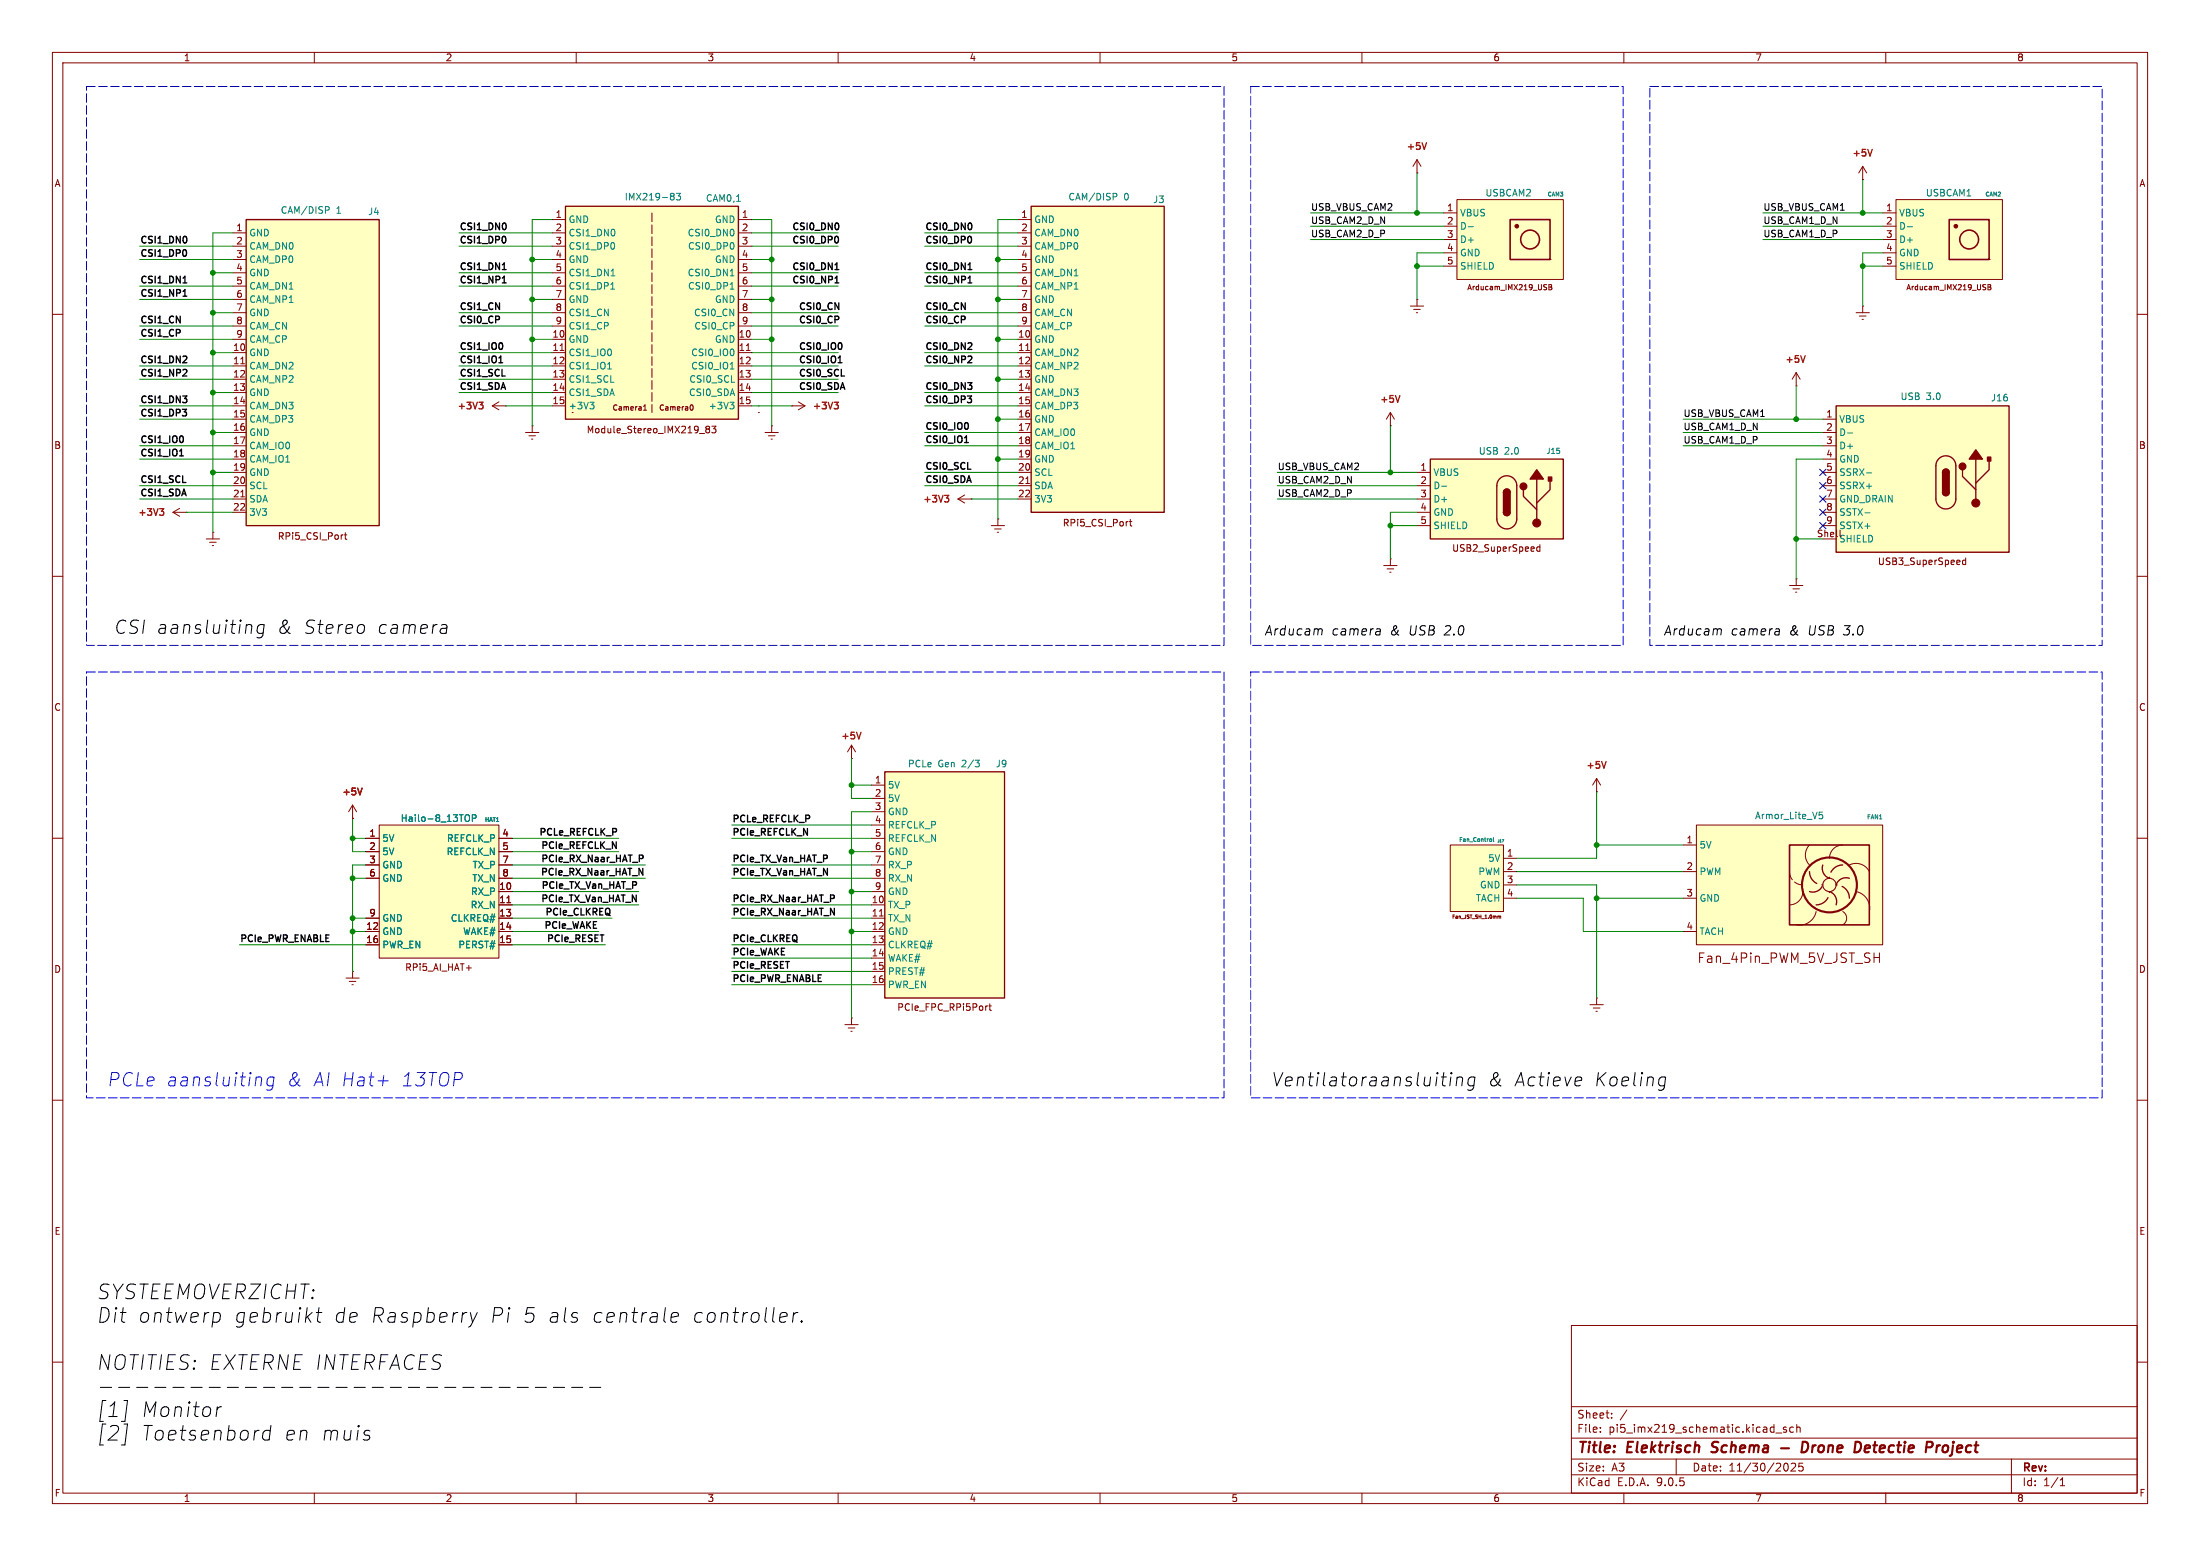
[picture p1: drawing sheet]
<svg xmlns="http://www.w3.org/2000/svg" width="420mm" height="297mm" viewBox="0 0 420 297" stroke-linecap="round" stroke-linejoin="round" font-family="sans-serif">
<g fill="none" stroke="#840000" stroke-width=".19">
<path d="M10 10h400v277h-400zM12 12h396v273h-396zM60 10v2M110 10v2M160 10v2M210 10v2M260 10v2M310 10v2M360 10v2M10 60h2M94 77.5l1.2 .7M94 77.5h2.5"/>
<path d="M95.2 76.7l-1.2 .8M96.5 77.5h.1M408 60h2M33 97.8l1.3 .8M33 97.8h2.6M34.3 97l-1.3 .8M35.6 97.8h.1M100.3 82.6h2.6M101 83.2h1.2M101.5 83.8h.2M101.6 81.3h.1M101.6 81.3v1.3"/>
<path d="M10 110h2M39.4 102.9h2.5M40 103.5h1.3M40.5 104.1h.3M40.6 101.6h.1M40.6 101.6v1.3M408 110h2M10 160h2M408 160h2M303.5 191.8h2.6M304.2 192.4h1.2M304.7 193h.2"/>
<path d="M304.8 190.5h.1M304.8 190.5v1.3M10 210h2M408 210h2M300 253h108v32h-108zM10 260h2M300 278.5h108M300 274.5h108M300 268.5h108M305.5 273.2v.2M305.5 272.5v.1M307.7 270.5v.2"/>
<path d="M307.7 269.8v.1M310.6 269.1l-1.3 1.9M320 278.5v3M339 273.5h1.2M341 279.3a.94 .94 0 0 1 0 1.5M341 272.5l-.3-.1-.3 .2 .1 .2 .5 .2v.3h-.6M341.9 279.4l.6-.1 .2 .1 .1 .3-.9 1.1h.9M342.4 272.5l-.5-.1-.2 .3 .1 .6h.6M343 272.5l.2-.1 .4 .1 .1 .9M343 271.9v1.5M344.2 279.3h-.8v.7l.2-.1h.5l.1 .2v.5l-.3 .2-.5-.2M384 278.5v6.5"/>
<path d="M408 260h2M60 285v2M110 285v2M160 285v2M210 285v2M260 285v2M300 281.5h108M310 285v2M360 285v2M393.3 283.6h.9M393.3 282.5l.4-.4v1.5"/>
</g>
<path d="M326.7 277.1l.3 .1M327 275.4l-.1 .6M340 276.4h1.5M344.2 275.2a.96 .96 0 0 1 1 .6 .96 .96 0 0 1-.3 1.1l-.5 .3h-.5zM356.7 275.9l-.5 .1-.3 .9 .3 .3h.4M357 276.3l-1 .2M369.8 275.9l-.2 1.3M370.4 275.9l-.4 .1-.3 .3M371 276.1l-.2 .7 .2 .3" fill="none" stroke="#840000" stroke-width=".4"/>
<path d="M91.4 76.8h.8l-.4 .5 .4 .1v.4l-.2 .2h-.4M30.5 97.1h.8l-.5 .5 .4 .1 .1 .4-.3 .3h-.4" fill="none" stroke="#f00" stroke-width=".25"/>
<path d="M107.9 39.4h33.1v40.6h-33.1z" fill="#ffffc2"/>
<path d="M107.9 39.4h33.1v40.6h-33.1z" fill="none" stroke="#840000" stroke-width=".25"/>
<g fill="none" stroke="#840000" stroke-width=".19">
<path d="M105.4 41.9h2.5M105.4 44.5h2.5M105.4 47h2.5M105.4 49.5h2.5M105.4 52.1h2.5M105.4 54.6h2.5M105.4 57.2h2.5M105.4 59.7h2.5M141 41.9h2.5M141 44.5h2.5M141 47h2.5M141 49.5h2.5"/>
<path d="M141 52.1h2.5M141 54.6h2.5M141 57.2h2.5M141 59.7h2.5M105.4 62.2h2.5M105.4 64.8h2.5M105.4 67.3h2.5M105.4 69.9h2.5M105.4 72.4h2.5M105.4 74.9h2.5M105.4 77.5h2.5M106.9 66.9h.7"/>
<path d="M141 62.2h2.5M141 64.8h2.5M141 67.3h2.5M141 69.9h2.5M141 72.4h2.5M141 74.9h2.5M141 77.5h2.5M142.5 66.9h.7M144.8 77.5h.1M144.8 78.7h.1M133.5 82.7h1M135 81.9l-.3-.2 .3-.3h.2l.3 .2-.3 .3"/>
<path d="M135 81.9l-.3 .2 .1 .4 .2 .1h.3l.2-.2v-.3l-.3-.2M135 81.9h.2M135.9 81.4h.8l-.4 .4 .3 .2v.5l-.2 .1-.5-.1"/>
</g>
<g fill="none" stroke="#008484" stroke-width=".19">
<path d="M128.2 36.9h.3l.2 .2-.2 .3M128.2 37.4h.3M128.5 37.4l.2 .3v.2l-.1 .2-.4 .1M129.1 36.9h.8l-.4 .5 .4 .1v.6l-.2 .1-.6-.1M140.6 38.4h.8M116.6 55.2h.7M116.7 52.6h.7M139.4 52.6h.7M139.4 55.2h.7M112.6 76.8h.8l-.4 .5M113.2 77.3l.2 .2v.3l-.2 .2M116 70.4h.7"/>
<path d="M139.3 76.8h.8l-.4 .5M139.4 70.4h.7M139.9 77.3l.2 .2v.3l-.2 .2"/>
</g>
<path d="M47 41.9h25.4v58.4h-25.4z" fill="#ffffc2"/>
<path d="M47 41.9h25.4v58.4h-25.4z" fill="none" stroke="#840000" stroke-width=".25"/>
<g fill="none" stroke="#840000" stroke-width=".19">
<path d="M44.4 44.5h2.6M44.4 47h2.6M44.4 49.5h2.6M44.4 52.1h2.6M44.4 54.6h2.6M44.4 57.2h2.6M44.4 59.7h2.6M44.4 62.2h2.6M44.4 64.8h2.6M44.4 67.3h2.6M44.4 69.9h2.6M44.4 72.4h2.6"/>
<path d="M44.4 74.9h2.6M44.4 77.5h2.6M46 69.4h.7M44.4 80h2.6M44.4 82.6h2.6M44.4 85.1h2.6M44.4 87.6h2.6M44.4 90.2h2.6M44.4 92.7h2.6M44.4 95.3h2.6M44.4 97.8h2.6M46 94.8h.7"/>
<path d="M65.7 102.1h.5M65.9 101.7v1.1l.3 .1"/>
</g>
<path d="M62.1 39.4h.5l.3 .3-.2 .3-.6 .1" fill="none" stroke="#008484" stroke-width=".19"/>
<path d="M196.8 39.4h25.4v58.4h-25.4z" fill="#ffffc2"/>
<path d="M196.8 39.4h25.4v58.4h-25.4z" fill="none" stroke="#840000" stroke-width=".25"/>
<g fill="none" stroke="#840000" stroke-width=".19">
<path d="M194.3 41.9h2.5M194.3 44.5h2.5M194.3 47h2.5M194.3 49.5h2.5M194.3 52.1h2.5M194.3 54.6h2.5M194.3 57.2h2.5M194.3 59.7h2.5M194.3 62.2h2.5M194.3 64.8h2.5M194.3 67.3h2.5M194.3 69.9h2.5"/>
<path d="M194.3 72.4h2.5M194.3 74.9h2.5M194.3 77.5h2.5M195.8 66.9h.7M194.3 80h2.5M194.3 82.6h2.5M194.3 85.1h2.5M194.3 87.6h2.5M194.3 90.2h2.5M194.3 92.7h2.5M194.3 95.3h2.5M195.8 92.3h.7"/>
<path d="M215.6 99.6h.5M215.8 99.1v1.1l.3 .2M67.3 156.2h.1M67.3 153.7l-.8 1.2M67.3 153.7l.8 1.2M67.3 153.7v2.5M66 186.7h2.6M66.7 187.3h1.2M67.2 188h.2M67.3 185.4h.1M67.3 185.4v1.3"/>
</g>
<path d="M212.5 36.9h.5l.2 .2-.1 .4-.6 .1" fill="none" stroke="#008484" stroke-width=".19"/>
<path d="M69.1 150.4l-.4 1.3" fill="none" stroke="#f00" stroke-width=".25"/>
<path d="M72.4 157.5h22.8v25.4h-22.8z" fill="#ffffc2"/>
<g fill="none" stroke="#840000" stroke-width=".19">
<path d="M72.4 157.5h22.8v25.4h-22.8zM162.6 144.8h.1M162.6 142.2l-.8 1.3M162.6 142.2l.7 1.3M162.6 142.2v2.6M69.8 160h2.6M69.8 162.6h2.6M69.8 165.1h2.6M69.8 167.6h2.6M69.8 175.3h2.6M69.8 177.8h2.6M95.2 160h2.6"/>
<path d="M95.2 162.6h2.6M95.2 165.1h2.6M95.2 167.6h2.6M95.2 175.3h2.6M95.2 177.8h2.6M95.2 170.2h2.6M95.2 172.7h2.6M96.8 172.3h.7M69.8 180.3h2.6M89 184.8h1M95.2 180.3h2.6"/>
</g>
<path d="M89.1 155.5a.43 .43 0 0 1 .5 .4v.5a.43 .43 0 0 1-.5 .4M90.2 156.2l.6-.1 .1-.2-.1-.3-.6-.1v1.3" fill="none" stroke="#008484" stroke-width=".19"/>
<path d="M164.4 139.8l-.4 1.2" fill="none" stroke="#f00" stroke-width=".25"/>
<path d="M168.9 147.3h22.9v43.2h-22.9z" fill="#ffffc2"/>
<path d="M168.9 147.3h22.9v43.2h-22.9z" fill="none" stroke="#840000" stroke-width=".25"/>
<g fill="none" stroke="#840000" stroke-width=".19">
<path d="M151.1 77.5h.1M151.1 77.5h2.6M152.4 76.7l1.3 .8M153.7 77.5l-1.3 .7M265.4 78.7l-.7 1.3M265.4 78.7l.8 1.3M265.4 78.7v2.6M146 82.6h2.6M146.7 83.2h1.3M147.2 83.8h.2M147.3 81.3h.1M147.3 81.3v1.3"/>
<path d="M182.9 95.3l1.2 .7M182.9 95.3h2.5M184.1 94.5l-1.2 .8M185.4 95.3h.1M190.5 99.1h.1M190.5 99.1v1.2M265.4 81.3h.1M189.2 100.3h2.6M189.9 101h1.2M190.4 101.6h.2M166.4 149.9h2.5M166.4 152.4h2.5"/>
<path d="M166.4 154.9h2.5M166.4 157.5h2.5M166.4 160h2.5M166.4 162.6h2.5M166.4 165.1h2.5M166.4 167.6h2.5M166.4 170.2h2.5M166.4 172.7h2.5M166.4 175.3h2.5M166.4 177.8h2.5M167.9 174.8h.7M161.3 195.6h2.5"/>
<path d="M161.9 196.2h1.3M162.4 196.9h.3M162.6 194.3h.1M162.6 194.3v1.3M166.4 180.3h2.5M166.4 182.9h2.5M166.4 185.4h2.5M166.4 188h2.5M188.5 192l-.2 .1M188.8 192h.5M189 191.6v1.1l.3 .2"/>
</g>
<path d="M186.2 145.1h.7l-.4 .5M186.7 145.6l.2 .2v.3l-.2 .3" fill="none" stroke="#008484" stroke-width=".19"/>
<path d="M159.2 76.8h.8l-.4 .5 .4 .1v.4l-.2 .2h-.4M267.2 75.5l-.4 1.3M180.3 94.6h.8l-.4 .4 .4 .2v.4l-.2 .2h-.4" fill="none" stroke="#f00" stroke-width=".25"/>
<path d="M273 87.6h25.4v15.3h-25.4z" fill="#ffffc2"/>
<g fill="#840000" stroke="#840000" stroke-width=".25">
<path d="M287 94h1.3v3.8h-1.3z"/>
<path d="M287.2 93.5a.64 .64 0 0 1 .7-.1 .64 .64 0 0 1 .4 .6h-1.3z"/>
<path d="M287 97.8h1.3a.64 .64 0 0 1-.6 .6 .64 .64 0 0 1-.7-.6z"/>
<path d="M293.4 89.7l1.2 1.7h-2.5z"/>
<path d="M295.6 91.1h.6v.7h-.6z"/>
<circle cx="290.8" cy="92.8" r=".63"/>
</g>
<path d="M273 87.6h25.4v15.3h-25.4zM286.3 91.4a1.91 1.91 0 0 1 2.1-.4 1.91 1.91 0 0 1 1.2 1.7v6.4a1.91 1.91 0 0 1-1.9 1.9 1.91 1.91 0 0 1-2-1.9l.1-6.5 .1-.7zM287 94a.64 .64 0 0 1 .7-.7 .64 .64 0 0 1 .6 .7M287 97.8a.64 .64 0 0 0 .7 .6 .64 .64 0 0 0 .6-.6M290.8 93.5v1.2l2.6 2.6M293.4 91.4v8.9M295.9 91.4v2.1l-2.5 2.5" fill="none" stroke="#840000" stroke-width=".25"/>
<circle cx="293.4" cy="99.8" r=".76" fill="#840000" stroke="#840000" stroke-width=".19"/>
<path d="M270.5 90.2h2.5M270.5 92.7h2.5M270.5 95.3h2.5M270.5 97.8h2.5M264.2 108h2.5M264.8 108.6h1.3M265.3 109.2h.3M265.4 106.7h.1M265.4 106.7v1.3M270.5 100.3h2.5M294 104v1.2M294 104.4h-.4l-.2 .2 .1 .6h.5" fill="none" stroke="#840000" stroke-width=".19"/>
<path d="M275.2 92.8h1" fill="none" stroke="#008484" stroke-width=".19"/>
<path d="M278.1 38.1h20.3v15.2h-20.3z" fill="#ffffc2"/>
<g fill="none" stroke="#840000" stroke-width=".19">
<path d="M270.5 33h.1M270.5 30.5v2.5M270.5 30.5l-.8 1.3M270.5 30.5l.8 1.3M278.1 38.1h20.3v15.2h-20.3zM269.2 58.4h2.6M269.9 59.1h1.2M270.4 59.7h.2M270.5 57.2h.1M270.5 57.2v1.2M275.6 40.6h2.5M275.6 43.2h2.5"/>
<path d="M275.6 45.7h2.5M275.6 48.3h2.5M275.6 50.8h2.5M295.1 54.3l.2 .1M295.2 54.9v.4M295.7 54.3h.3l.2 .2-.2 .3 .2 .1 .1 .2-.2 .2h-.4zM295.7 54.8h.3M295.9 49.5h.1M354.3 59.7h2.6M355.6 58.4h.1M355.6 58.4v1.3M355 60.3h1.2"/>
<path d="M355.5 61h.2M304.8 151.1h.1M304.8 148.6l-.8 1.3M304.8 148.6l.8 1.3M304.8 148.6v2.5"/>
</g>
<g fill="none" stroke="#840000" stroke-width=".3">
<path d="M288.3 41.9h7.6v7.6h-7.6z"/>
<circle cx="292.1" cy="45.7" r="1.8"/>
</g>
<circle cx="289.6" cy="43.2" r=".35" fill="#840000" stroke="#840000" stroke-width=".19"/>
<path d="M280.3 43.3h1" fill="none" stroke="#008484" stroke-width=".19"/>
<path d="M272.3 27.2l-.4 1.3M306.6 145.4l-.4 1.2" fill="none" stroke="#f00" stroke-width=".25"/>
<path d="M276.9 161.3h10.1v12.7h-10.1z" fill="#ffffc2"/>
<path d="M276.9 161.3h10.1v12.7h-10.1zM286 174.9l.2 .1M286.2 175l.3-.1v.4M286.2 175v.3M287 163.8h2.6M287 166.4h2.6M287 168.9h2.6M287 171.5h2.6" fill="none" stroke="#840000" stroke-width=".19"/>
<path d="M285.1 159.9l.1 .7M284.5 160.1l.3 .2-.1 .2-.2 .1M286.8 160.3h.3l-.2 .4" fill="none" stroke="#008484" stroke-width=".19"/>
<path d="M323.8 157.5h35.6v22.8h-35.6z" fill="#ffffc2"/>
<g fill="none" stroke="#840000" stroke-width=".19">
<path d="M342.9 73.7h.1M342.9 71.1v2.6M342.9 71.1l-.8 1.3M342.9 71.1l.8 1.3M341.6 111.8h2.6M342.3 112.4h1.2M342.8 113h.2M342.9 110.5h.1M342.9 110.5v1.3M323.8 157.5h35.6v22.8h-35.6zM321.3 161.3h2.5M321.3 166.4h2.5"/>
<path d="M321.3 171.5h2.5M321.3 177.8h2.5M344.2 170.2a2.54 2.54 0 0 1-2.6 2.5M345.4 161.3a2.69 2.69 0 0 0 0 3.8M346.7 174a3.2 3.2 0 0 1-3.8 2.5M351.8 174a1.45 1.45 0 0 1 0 2.5M351.8 161.3a2.54 2.54 0 0 0-2.6 2.5M353.1 165.1a2.84 2.84 0 0 1 3.8 1.3M354.3 170.2a3.2 3.2 0 0 1 2.6 3.8M357.8 182.8h1M358.8 181.9v1.8"/>
</g>
<path d="M341.6 161.3h15.3v15.2h-15.3z" fill="none" stroke="#840000" stroke-width=".3"/>
<path d="M341.6 166.4a2.54 2.54 0 0 0 2.6 2.5" fill="none" stroke="#840000" stroke-width=".19" stroke-dasharray="1.7 .6"/>
<path d="M345.4 170.2a2 2 0 0 0 2.6-1.3M345.4 166.4a2.54 2.54 0 0 0 2.6 2.5M346.7 172.7a2.54 2.54 0 0 0 2.5-2.5M351.8 165.1a2.54 2.54 0 0 0-2.6 2.5M353.1 171.5a2.54 2.54 0 0 0-2.6-2.6" fill="none" stroke="#840000" stroke-width=".25" stroke-dasharray="2.8 1"/>
<path d="M348 165.1a2 2 0 0 0 1.2 2.5M349.2 170.2a2 2 0 0 1 1.3 2.5M353.1 167.6a2 2 0 0 0-2.6 1.3" fill="none" stroke="#840000" stroke-width=".25"/>
<circle cx="349.3" cy="168.9" r="1.27" fill="none" stroke="#840000" stroke-width=".2"/>
<circle cx="349.2" cy="168.9" r="5.2" fill="none" stroke="#840000" stroke-width=".4"/>
<path d="M347.9 155h-.6v.6l.1-.1 .5 .1 .1 .1-.1 .5-.2 .1-.4-.1" fill="none" stroke="#008484" stroke-width=".19"/>
<path d="M344.6 67.9l-.4 1.3" fill="none" stroke="#f00" stroke-width=".25"/>
<path d="M350.5 77.5h33v27.9h-33z" fill="#ffffc2"/>
<g fill="#840000" stroke="#840000" stroke-width=".25">
<path d="M370.8 90.2h1.3v3.8h-1.3z"/>
<path d="M371 89.7a.64 .64 0 0 1 .7-.1 .64 .64 0 0 1 .4 .6h-1.3z"/>
<path d="M370.8 94h1.3a.64 .64 0 0 1-.6 .6 .64 .64 0 0 1-.7-.6z"/>
<path d="M377.2 85.9l1.3 1.7h-2.6z"/>
<path d="M379.4 87.2h.6v.8h-.6z"/>
<circle cx="374.6" cy="89" r=".63"/>
</g>
<path d="M350.5 77.5h33v27.9h-33zM370.1 87.6a1.91 1.91 0 0 1 2.1-.5 1.91 1.91 0 0 1 1.2 1.8v6.4a1.91 1.91 0 0 1-1.9 1.8 1.91 1.91 0 0 1-1.9-1.8v-6.5l.1-.7zM370.8 90.2a.64 .64 0 0 1 .7-.7 .64 .64 0 0 1 .6 .7M370.8 94a.64 .64 0 0 0 .7 .6 .64 .64 0 0 0 .6-.6M374.6 89.7v1.2l2.6 2.6M377.2 87.6v8.9M379.7 87.6v2.1l-2.5 2.5" fill="none" stroke="#840000" stroke-width=".25"/>
<circle cx="377.2" cy="96" r=".76" fill="#840000" stroke="#840000" stroke-width=".19"/>
<path d="M348 80h2.5M348 82.6h2.5M348 85.1h2.5M348 87.6h2.5M348 90.2h2.5M348 92.7h2.5M348 95.3h2.5M348 97.8h2.5M348 100.3h2.5M351.3 101.2v1.1M375.3 106.5v1.3M375.3 107l-.4-.1-.3 .3 .2 .5h.5" fill="none" stroke="#840000" stroke-width=".19"/>
<path d="M352.7 82.6h1M356 97.9h1M356.3 90.3h1" fill="none" stroke="#008484" stroke-width=".19"/>
<path d="M361.9 38.1h20.4v15.2h-20.4z" fill="#ffffc2"/>
<g fill="none" stroke="#840000" stroke-width=".19">
<path d="M355.6 34.3h.1M355.6 31.8l-.8 1.2M355.6 31.8l.8 1.2M355.6 31.8v2.5M361.9 38.1h20.4v15.2h-20.4zM359.4 40.6h2.5M359.4 43.2h2.5M359.4 45.7h2.5M359.4 48.3h2.5M359.4 50.8h2.5M378.9 54.3l.2 .1M379 54.9v.4"/>
<path d="M379.5 54.3h.3l.2 .2-.2 .3 .2 .1 .1 .2-.2 .2h-.4zM379.5 54.8h.3M379.7 49.5h.1M122.8 78.3h.6M122.8 77.6l.3-.3v1M132 77.3a.54 .54 0 0 1 .3 .5 .54 .54 0 0 1-.3 .5M67.3 156.2h.1M69.8 160h2.6M69.8 162.6h2.6M69.8 165.1h2.6M69.8 167.6h2.6M69.8 175.3h2.6"/>
<path d="M69.8 177.8h2.6M95.2 160h2.6M95.2 162.6h2.6M95.2 165.1h2.6M95.2 167.6h2.6M95.2 175.3h2.6M95.2 177.8h2.6M95.2 170.2h2.6M95.2 172.7h2.6M96.8 172.3h.7M69.8 180.3h2.6M95.2 180.3h2.6"/>
</g>
<g fill="none" stroke="#840000" stroke-width=".3">
<path d="M372.1 41.9h7.6v7.6h-7.6z"/>
<circle cx="375.9" cy="45.7" r="1.8"/>
</g>
<circle cx="373.4" cy="43.2" r=".35" fill="#840000" stroke="#840000" stroke-width=".19"/>
<path d="M364.1 43.3h1M89.1 155.5a.43 .43 0 0 1 .5 .4v.5a.43 .43 0 0 1-.5 .4M90.2 156.2l.6-.1 .1-.2-.1-.3-.6-.1v1.3" fill="none" stroke="#008484" stroke-width=".19"/>
<path d="M357.4 28.5l-.4 1.3M69.1 150.4l-.4 1.3" fill="none" stroke="#f00" stroke-width=".25"/>
<g fill="none" stroke="#000" stroke-width=".25">
<path d="M34.9 54h.8M34.9 56.5h.8M35.5 47.9v.8M95.9 51.5h.7M95.9 54h.7M96.5 45.3v.8M159.4 51.5h.7M159.4 54h.7M160 45.3v.8M184.8 51.5h.7M184.8 54h.7M185.4 45.3v.8"/>
<path d="M34.8 78.1h.8l-.4 .5M34.9 69.2h.8M35.5 70.6l.2 .1-.1 .4-.7 .7h.8M35.5 78.7v.6M35.6 68.1v.4M95.2 69.2h.8M95.9 65.7v.8M160 69.2h.7M160.7 65.7v.8M184.7 75.6h.8l-.5 .5M184.7 66.7h.8M185.4 76.2v.5"/>
<path d="M185.4 68l.1 .2v.3l-.8 .7h.8M185.5 65.5v.5M34.3 87h.7M34.9 83.4v.8M184.1 84.5h.8M184.8 80.9v.8M122 165.8l.7 1.2v-1.2M122.5 163.2l.3 .3-.1 .3-.2 .1"/>
</g>
<path d="M49.6 205.6l.4 .3-.2 1.4M52.3 205.7a.84 .84 0 0 0-1.3 .4l-.1 .7 .2 .3 .3 .2 .7-.2M52.3 205.6l-.3 2a.76 .76 0 0 1-1.1 .4M72.2 206.3h1.9" fill="none" stroke="#00f" stroke-width=".19"/>
<g fill="none" stroke="#000" stroke-width=".19">
<path d="M47.8 119.2l.3 .4-.2 1.3M50.4 119.3a.84 .84 0 0 0-1.2 .4l-.1 .7 .2 .4 .2 .1 .7-.1M50.4 119.2l-.2 2.1a.76 .76 0 0 1-1.2 .3M69.2 119.2l.4 .5-.2 1M84.5 119.2l.8 .1v.3l-.1 1.3M85.3 119.8l-.9 .1M85.2 120.8l-.9 .1M252 120h.2l.2 .3-.1 .9M263 120h.3l.2 .3-.1 .9M263.4 121.1l-.6 .1M263.5 120.4l-.6 .1M328.2 120h.2l.2 .3-.1 .9"/>
<path d="M339.2 120h.3l.2 .3-.1 .9M339.6 121.1l-.6 .1M339.7 120.4l-.6 .1M275.2 205.6h.9M275.7 207.3h.2M277 205.6l-.2 1.7M277.1 204.7v.3M277.1 204.7l-.2 .1 .2 .2M277.1 204.7l.1 .1-.1 .2M278.2 205.8a.63 .63 0 0 1 1 .1l-.1 1.4M278.2 205.6l-.2 1.7M281.6 205.7a.84 .84 0 0 0-1.3 .4l-.1 .7 .2 .3 .2 .2 .8-.2"/>
<path d="M281.6 205.6l-.3 2a.76 .76 0 0 1-1.1 .4M301.6 205.6l.3 .1v.5l-1.2 .2M317 205.7l.3-.1 .7 .1M317.8 207.1l-.8 .2M318 205.6l-.3 2-.5 .5M41.1 250.5h.5l.4 .3 .1 .3-.1 .8a.93 .93 0 0 1-1.1 .5M60.4 250.5h1M60.9 249.6l-.3 2.4 .1 .3 .5 .1M89.8 250.5l.4 1.9M90.2 252.4l-.5 .8M91.1 250.5l-.9 1.9M109.9 251.5l.2 .1 .1 .3-.1 .4"/>
<path d="M110 250.5l.3 .2M128.1 251.5l1.4-.3-.1-.5-.2-.2-.8 .2-.2 .2-.1 1.1 .1 .3 .2 .1 .8-.1M149.1 250.7l.8-.2 .3 .2v.5l-1.3 .3M150 252.3l-.8 .1M151.5 250.5l-.2 1.9M152.3 250.5a.82 .82 0 0 0-.8 .6M153 252.1l.2 .2-.2 .1M153 252.1l-.1 .2 .1 .1M153 252.1v.3M19.2 264.8h2.1M22.6 264.8h2.2M23.7 267.3h.6l-.5 4"/>
<path d="M23.7 271.8h.6l-.5 4M26.1 264.8h2.1M29.5 264.8h2.2M33 264.8h2.1M36.5 264.8h2.1M39.9 264.8h2.2M41.5 268.5l-.2 1.9M42.3 268.5a.82 .82 0 0 0-.9 .6M43.4 264.8h2.1M46.8 264.8h2.2M50.2 274.6l.4 .3 .8-.2M50.3 264.8h2.1"/>
<path d="M51.6 273.1a.92 .92 0 0 0-1.4 .4M51.7 272.1l-.3 2.8M53.8 264.8h2.1M57.2 264.8h2.1M60.7 264.8h2.1M64.1 264.8h2.2M67.6 264.8h2.1M70.4 273l.2 .1M70.5 274.1l.1 .2-.2 .4M71.1 264.8h2.1M74.5 264.8h2.1M78 264.8h2.1"/>
<path d="M81.4 264.8h2.2M84.9 264.8h2.1M88.4 264.8h2.1M91.8 264.8h2.1M95.3 264.8h2.1M98.7 264.8h2.2M102.2 264.8h2.1M105.6 264.8h2.2M109.1 264.8h2.1M112.6 264.8h2.1"/>
</g>
<path d="M124.5 40.6v38.1" fill="none" stroke="#840000" stroke-width=".19" stroke-dasharray="1.7 .6"/>
<g fill="none" stroke="#008400" stroke-width=".19">
<path d="M270.5 33v7.6M355.6 34.3v6.3M26.7 49.5h17.7M26.7 47h17.7M26.7 54.6h17.7M26.7 57.2h17.7M40.6 59.7h3.8M40.6 52.1h3.8M44.4 44.5h-3.8v57.1M87.6 47h17.8M87.6 54.6h17.8M87.6 59.7h17.8"/>
<path d="M87.6 52.1h17.8M87.6 44.5h17.8M101.6 49.5h3.8M101.6 57.2h3.8M105.4 41.9h-3.8v39.4M143.5 41.9h3.8v39.4M143.5 49.5h3.8M143.5 47h16.5M143.5 54.6h16.5M143.5 59.7h16.5M143.5 52.1h16.5M143.5 57.2h3.8"/>
<path d="M143.5 44.5h16.5M176.5 47h17.8M176.5 54.6h17.8M176.5 59.7h17.8M176.5 52.1h17.8M176.5 44.5h17.8M190.5 49.5h3.8M190.5 57.2h3.8M194.3 41.9h-3.8v57.2M250.2 40.6h25.4M250.2 43.2h25.4M250.2 45.7h25.4"/>
<path d="M270.5 50.8h5.1M275.6 48.3h-5.1v8.9M336.5 40.6h22.9M336.5 43.2h22.9M336.5 45.7h22.9M355.6 50.8h3.8M359.4 48.3h-3.8v10.1M26.7 77.5h17.7M26.7 69.9h17.7M26.7 72.4h17.7M26.7 64.8h17.7M26.7 62.2h17.7"/>
<path d="M40.6 74.9h3.8M40.6 67.3h3.8M87.6 74.9h17.8M87.6 69.9h17.8M87.6 72.4h17.8M87.6 67.3h17.8M87.6 62.2h17.8M96.5 77.5h8.9M101.6 64.8h3.8M143.5 77.5h7.6M143.5 74.9h16.5M143.5 69.9h16.5"/>
<path d="M143.5 72.4h16.5M143.5 64.8h3.8M143.5 67.3h16.5M143.5 62.2h16.5M176.5 77.5h17.8M176.5 74.9h17.8M176.5 69.9h17.8M176.5 67.3h17.8M176.5 62.2h17.8M190.5 72.4h3.8M190.5 64.8h3.8M342.9 73.7v6.3"/>
<path d="M26.7 92.7h17.7M26.7 95.3h17.7M26.7 85.1h17.7M26.7 87.6h17.7M26.7 80h17.7M35.6 97.8h8.8M40.6 90.2h3.8M40.6 82.6h3.8M176.5 90.2h17.8M176.5 92.7h17.8M176.5 82.6h17.8M176.5 85.1h17.8"/>
<path d="M185.4 95.3h8.9M190.5 87.6h3.8M190.5 80h3.8M243.8 90.2h26.7M243.8 92.7h26.7M243.8 95.3h26.7M265.4 81.3v8.9M270.5 97.8h-5.1v8.9M321.3 82.6h26.7M321.3 85.1h26.7M321.3 80h26.7M348 87.6h-5.1v22.9"/>
<path d="M265.4 100.3h5.1M342.9 102.9h5.1M67.3 156.2v6.4h2.5M139.7 157.5h26.7M162.6 144.8v7.6h3.8M162.6 149.9h3.8M166.4 154.9h-3.8v39.4M304.8 151.1v12.7h-15.2M67.3 160h2.5M67.3 167.6h2.5M67.3 175.3h2.5M67.3 177.8h2.5"/>
<path d="M69.8 165.1h-2.5v20.3M97.8 160h20.3M97.8 162.6h20.3M97.8 167.6h25.4M97.8 170.2h24.1M97.8 172.7h24.1M97.8 165.1h25.4M97.8 175.3h19M97.8 177.8h16.5M139.7 160h26.7M139.7 167.6h26.7M139.7 172.7h26.7"/>
<path d="M139.7 165.1h26.7M139.7 175.3h26.7M162.6 162.6h3.8M162.6 170.2h3.8M162.6 177.8h3.8M289.6 171.5h12.7v6.3h19M289.6 168.9h15.2v21.6M289.6 166.4h31.7M304.8 171.5h16.5M304.8 161.3h16.5M45.7 180.3h24.1M97.8 180.3h17.8"/>
<path d="M139.7 188h26.7M139.7 182.9h26.7M139.7 180.3h26.7M139.7 185.4h26.7"/>
</g>
<path d="M347.4 99.7l1.2 1.2M347.4 92.1l1.2 1.2M347.4 94.6l1.2 1.3M347.4 89.6l1.2 1.2M347.4 97.2l1.2 1.2M348.6 99.7l-1.2 1.2M348.6 92.1l-1.2 1.2M348.6 94.6l-1.2 1.3M348.6 89.6l-1.2 1.2M348.6 97.2l-1.2 1.2" fill="none" stroke="#000084" stroke-width=".19"/>
<path d="M16.5 16.5h217.2v106.7h-217.2zM238.8 16.5h71.1v106.7h-71.1zM315 16.5h86.3v106.7h-86.3zM16.5 128.3h217.2v81.3h-217.2zM238.8 128.3h162.5v81.3h-162.5z" fill="none" stroke="#00f" stroke-width=".19" stroke-dasharray="1.7 .6"/>
<g fill="#008400" stroke="#008400" stroke-width=".19">
<circle cx="40.6" cy="67.3" r=".46"/>
<circle cx="40.6" cy="52.1" r=".46"/>
<circle cx="40.6" cy="59.7" r=".46"/>
<circle cx="40.6" cy="74.9" r=".46"/>
<circle cx="40.6" cy="82.6" r=".46"/>
<circle cx="67.3" cy="167.6" r=".46"/>
<circle cx="67.3" cy="177.8" r=".46"/>
<circle cx="67.3" cy="175.3" r=".46"/>
<circle cx="101.6" cy="57.2" r=".46"/>
<circle cx="101.6" cy="64.8" r=".46"/>
<circle cx="101.6" cy="49.5" r=".46"/>
<circle cx="40.6" cy="90.2" r=".46"/>
<circle cx="162.6" cy="162.6" r=".46"/>
<circle cx="162.6" cy="177.8" r=".46"/>
<circle cx="162.6" cy="170.2" r=".46"/>
<circle cx="162.6" cy="149.9" r=".46"/>
<circle cx="67.3" cy="160" r=".46"/>
<circle cx="270.5" cy="50.8" r=".46"/>
<circle cx="270.5" cy="40.6" r=".46"/>
<circle cx="265.4" cy="90.2" r=".46"/>
<circle cx="265.4" cy="100.3" r=".46"/>
<circle cx="147.3" cy="49.5" r=".46"/>
<circle cx="190.5" cy="49.5" r=".46"/>
<circle cx="190.5" cy="57.2" r=".46"/>
<circle cx="147.3" cy="57.2" r=".46"/>
<circle cx="147.3" cy="64.8" r=".46"/>
<circle cx="190.5" cy="87.6" r=".46"/>
<circle cx="190.5" cy="64.8" r=".46"/>
<circle cx="190.5" cy="72.4" r=".46"/>
<circle cx="190.5" cy="80" r=".46"/>
<circle cx="304.8" cy="171.5" r=".46"/>
<circle cx="304.8" cy="161.3" r=".46"/>
<circle cx="342.9" cy="102.9" r=".46"/>
<circle cx="355.6" cy="40.6" r=".46"/>
<circle cx="342.9" cy="80" r=".46"/>
<circle cx="355.6" cy="50.8" r=".46"/>
</g>
<g font-size="3.9">
<text x="18.3" y="248.2">SYSTEEMOVERZICHT:</text>
<text x="18.3" y="252.7">Dit ontwerp</text>
<text x="44.3" y="252.7">gebruikt</text>
<text x="63.2" y="252.7">de Raspberry</text>
<text x="92.8" y="252.7">Pi 5 als</text>
<text x="111.9" y="252.7">centrale</text>
<text x="131" y="252.7">controller.</text>
<text x="18.3" y="261.7">NOTITIES: EXTERNE INTERFACES</text>
<text x="18.3" y="270.7">[1]</text>
<text x="18.3" y="275.2">[2]</text>
<text x="26.7" y="270.7">Monitor</text>
<text x="26.7" y="275.2">Toetsenbord</text>
<text x="53.9" y="275.2">en muis</text>
</g>
<g font-size="3.5">
<text x="21.6" y="121.2">CSI aansluiting</text>
<text x="52.6" y="121.2">&amp;</text>
<text x="57.6" y="121.2">Stereo</text>
<text x="71.6" y="121.2">camera</text>
<text x="242.6" y="207.6">Ventilatoraansluiting</text>
<text x="283.8" y="207.6">&amp;</text>
<text x="288.8" y="207.6">Actieve</text>
<text x="304" y="207.6">Koeling</text>
</g>
<g font-size="3.5" fill="#00f">
<text x="20.3" y="207.6">PCLe aansluiting</text>
<text x="54.4" y="207.6">&amp;</text>
<text x="59.5" y="207.6">AI Hat+</text>
<text x="76.2" y="207.6">13TOP</text>
</g>
<g font-size="2.8" fill="#840000">
<text x="301" y="277.9">Title:</text>
<text x="310.6" y="277.9">Elektrisch</text>
<text x="327.6" y="277.9">Schema</text>
<text x="346.4" y="277.9">Drone</text>
<text x="357.3" y="277.9">Detectie</text>
<text x="371.7" y="277.9">Project</text>
</g>
<g font-size="2.5">
<text x="241.3" y="121.4">Arducam</text>
<text x="254.1" y="121.4">camera</text>
<text x="265.3" y="121.4">&amp;</text>
<text x="269" y="121.4">USB 2.0</text>
<text x="317.5" y="121.4">Arducam</text>
<text x="330.3" y="121.4">camera</text>
<text x="341.5" y="121.4">&amp;</text>
<text x="345.2" y="121.4">USB 3.0</text>
</g>
<text font-size="2.5" fill="#840000" x="324" y="184">Fan_4Pin_PWM_5V_JST_SH</text>
<g font-size="2.1" fill="#840000">
<text x="301" y="273.7">File:</text>
<text x="301" y="271">Sheet:</text>
<text x="307.1" y="273.7">pi5_imx219_schematic.kicad_sch</text>
<text x="301" y="281.1">Size:</text>
<text x="307.6" y="281.1">A3</text>
<text x="323" y="281.1">Date:</text>
<text x="330" y="281.1">11/30/2025</text>
<text x="386" y="281.3">Rev:</text>
<text x="301" y="283.9">KiCad</text>
<text x="308.7" y="283.9">E.D.A.</text>
<text x="316.3" y="283.9">9.0.5</text>
<text x="386" y="283.9">Id:</text>
<text x="390.1" y="283.9">1/1</text>
</g>
<g font-size="1.8" fill="#840000">
<text x="35" y="11.9">1</text>
<text x="85" y="11.9">2</text>
<text x="135" y="11.9">3</text>
<text x="185" y="11.9">4</text>
<text x="235" y="11.9">5</text>
<text x="285" y="11.9">6</text>
<text x="335" y="11.9">7</text>
<text x="385" y="11.9">8</text>
<text x="10.3" y="35.9">A</text>
<text x="408.3" y="35.9">A</text>
<text x="106" y="41.7">1</text>
<text x="141.5" y="41.7">1</text>
<text x="194.9" y="41.7">1</text>
<text x="276.2" y="40.4">1</text>
<text x="360" y="40.4">1</text>
<text x="45" y="44.2">1</text>
<text x="45" y="46.7">2</text>
<text x="106" y="44.2">2</text>
<text x="106" y="46.7">3</text>
<text x="141.5" y="44.2">2</text>
<text x="141.5" y="46.7">3</text>
<text x="194.9" y="44.2">2</text>
<text x="194.9" y="46.7">3</text>
<text x="276.2" y="42.9">2</text>
<text x="276.2" y="45.5">3</text>
<text x="360" y="42.9">2</text>
<text x="360" y="45.5">3</text>
<text x="45" y="49.3">3</text>
<text x="45" y="51.8">4</text>
<text x="106" y="49.3">4</text>
<text x="106" y="51.8">5</text>
<text x="141.5" y="49.3">4</text>
<text x="141.5" y="51.8">5</text>
<text x="194.9" y="49.3">4</text>
<text x="194.9" y="51.8">5</text>
<text x="276.2" y="48">4</text>
<text x="276.2" y="50.5">5</text>
<text x="360" y="48">4</text>
<text x="360" y="50.5">5</text>
<text x="45" y="54.4">5</text>
<text x="45" y="56.9">6</text>
<text x="45" y="59.4">7</text>
<text x="106" y="54.4">6</text>
<text x="106" y="56.9">7</text>
<text x="106" y="59.4">8</text>
<text x="141.5" y="54.4">6</text>
<text x="141.5" y="56.9">7</text>
<text x="141.5" y="59.4">8</text>
<text x="194.9" y="54.4">6</text>
<text x="194.9" y="56.9">7</text>
<text x="194.9" y="59.4">8</text>
<text x="45" y="62">8</text>
<text x="45" y="64.5">9</text>
<text x="105.4" y="64.5">10</text>
<text x="106" y="62">9</text>
<text x="140.9" y="64.5">10</text>
<text x="141.5" y="62">9</text>
<text x="194.3" y="64.5">10</text>
<text x="194.9" y="62">9</text>
<text x="44.4" y="67.1">10</text>
<text x="44.4" y="69.6">11</text>
<text x="105.4" y="67.1">11</text>
<text x="105.4" y="69.6">12</text>
<text x="140.9" y="67.1">11</text>
<text x="140.9" y="69.6">12</text>
<text x="194.3" y="67.1">11</text>
<text x="194.3" y="69.6">12</text>
<text x="44.4" y="72.1">12</text>
<text x="44.4" y="74.7">13</text>
<text x="44.4" y="77.2">14</text>
<text x="105.4" y="72.1">13</text>
<text x="105.4" y="74.7">14</text>
<text x="105.4" y="77.2">15</text>
<text x="140.9" y="72.1">13</text>
<text x="140.9" y="74.7">14</text>
<text x="140.9" y="77.2">15</text>
<text x="194.3" y="72.1">13</text>
<text x="194.3" y="74.7">14</text>
<text x="194.3" y="77.2">15</text>
<text x="44.4" y="79.8">15</text>
<text x="44.4" y="82.3">16</text>
<text x="111.9" y="82.9">Module_Stereo_IMX219_83</text>
<text x="194.3" y="79.8">16</text>
<text x="194.3" y="82.3">17</text>
<text x="348.5" y="79.8">1</text>
<text x="348.5" y="82.3">2</text>
<text x="10.3" y="85.9">B</text>
<text x="44.4" y="84.8">17</text>
<text x="44.4" y="87.4">18</text>
<text x="44.4" y="89.9">19</text>
<text x="194.3" y="84.8">18</text>
<text x="194.3" y="87.4">19</text>
<text x="194.3" y="89.9">20</text>
<text x="271.1" y="89.9">1</text>
<text x="348.5" y="84.8">3</text>
<text x="348.5" y="87.4">4</text>
<text x="348.5" y="89.9">5</text>
<text x="408.2" y="85.9">B</text>
<text x="44.4" y="92.5">20</text>
<text x="44.4" y="95">21</text>
<text x="194.3" y="92.5">21</text>
<text x="194.3" y="95">22</text>
<text x="271.1" y="92.5">2</text>
<text x="271.1" y="95">3</text>
<text x="348.5" y="92.5">6</text>
<text x="348.5" y="95">7</text>
<text x="44.4" y="97.5">22</text>
<text x="202.8" y="100.7">RPi5_CSI_Port</text>
<text x="271.1" y="97.5">4</text>
<text x="271.1" y="100.1">5</text>
<text x="348.5" y="97.5">8</text>
<text x="348.5" y="100.1">9</text>
<text x="52.9" y="103.2">RPi5_CSI_Port</text>
<text x="277.1" y="105.5">USB2_SuperSpeed</text>
<text x="346.8" y="102.6">Shell</text>
<text x="351" y="103.7">SHIELD</text>
<text x="358.4" y="108.1">USB3_SuperSpeed</text>
<text x="10.3" y="135.9">C</text>
<text x="408.2" y="135.9">C</text>
<text x="166.9" y="149.6">1</text>
<text x="166.9" y="152.1">2</text>
<text x="166.9" y="154.7">3</text>
<text x="70.4" y="159.8">1</text>
<text x="95.8" y="159.8">4</text>
<text x="166.9" y="157.2">4</text>
<text x="166.9" y="159.8">5</text>
<text x="321.9" y="161">1</text>
<text x="70.4" y="162.3">2</text>
<text x="70.4" y="164.8">3</text>
<text x="70.4" y="167.4">6</text>
<text x="95.8" y="162.3">5</text>
<text x="95.8" y="164.8">7</text>
<text x="95.8" y="167.4">8</text>
<text x="166.9" y="162.3">6</text>
<text x="166.9" y="164.8">7</text>
<text x="166.9" y="167.4">8</text>
<text x="287.6" y="163.6">1</text>
<text x="287.6" y="166.1">2</text>
<text x="321.9" y="166.1">2</text>
<text x="95.2" y="169.9">10</text>
<text x="95.2" y="172.5">11</text>
<text x="166.3" y="172.5">10</text>
<text x="166.9" y="169.9">9</text>
<text x="287.6" y="168.7">3</text>
<text x="287.6" y="171.2">4</text>
<text x="321.9" y="171.2">3</text>
<text x="69.8" y="177.5">12</text>
<text x="70.4" y="175">9</text>
<text x="95.2" y="175">13</text>
<text x="95.2" y="177.5">14</text>
<text x="166.3" y="175">11</text>
<text x="166.3" y="177.5">12</text>
<text x="321.9" y="177.5">4</text>
<text x="10.3" y="185.9">D</text>
<text x="69.8" y="180.1">16</text>
<text x="77.2" y="185.5">RPi5_AI_HAT+</text>
<text x="95.2" y="180.1">15</text>
<text x="166.3" y="180.1">13</text>
<text x="166.3" y="182.6">14</text>
<text x="166.3" y="185.2">15</text>
<text x="408.2" y="185.9">D</text>
<text x="166.3" y="187.7">16</text>
<text x="171.2" y="193.1">PCIe_FPC_RPi5Port</text>
<text x="10.3" y="235.9">E</text>
<text x="408.3" y="235.9">E</text>
<text x="10.3" y="285.9">F</text>
<text x="35" y="286.9">1</text>
<text x="85" y="286.9">2</text>
<text x="135" y="286.9">3</text>
<text x="185" y="286.9">4</text>
<text x="235" y="286.9">5</text>
<text x="285" y="286.9">6</text>
<text x="335" y="286.9">7</text>
<text x="385" y="286.9">8</text>
<text x="408.3" y="285.9">F</text>
</g>
<g font-size="1.8" fill="#f00">
<text x="268.3" y="29">+5V</text>
<text x="353.4" y="30.2">+5V</text>
<text x="340.6" y="69.6">+5V</text>
<text x="263.2" y="77.2">+5V</text>
<text x="87.1" y="78.5">+3V3</text>
<text x="154.9" y="78.5">+3V3</text>
<text x="26.2" y="98.8">+3V3</text>
<text x="176" y="96.3">+3V3</text>
<text x="160.4" y="141.5">+5V</text>
<text x="302.6" y="147.1">+5V</text>
<text x="65.1" y="152.1">+5V</text>
</g>
<g font-size="1.8" fill="#008484">
<text x="53.5" y="41">CAM/DISP</text>
<text x="64.2" y="41">1</text>
<text x="70.2" y="41.2">J4</text>
<text x="119.2" y="38.5">IMX219-83</text>
<text x="134.7" y="38.7">CAM0,1</text>
<text x="203.9" y="38.5">CAM/DISP</text>
<text x="214.5" y="38.5">0</text>
<text x="220" y="39">J3</text>
<text x="278.6" y="41.5">VBUS</text>
<text x="283.5" y="37.7">USBCAM2</text>
<text x="362.5" y="41.5">VBUS</text>
<text x="367.5" y="37.7">USBCAM1</text>
<text x="47.5" y="45.3">GND</text>
<text x="47.5" y="47.9">CAM_DN0</text>
<text x="108.5" y="42.8">GND</text>
<text x="108.5" y="45.3">CSI1_DN0</text>
<text x="108.5" y="47.9">CSI1_DP0</text>
<text x="131.2" y="45.3">CSI0_DN0</text>
<text x="131.2" y="47.9">CSI0_DP0</text>
<text x="136.4" y="42.8">GND</text>
<text x="197.4" y="42.8">GND</text>
<text x="197.4" y="45.3">CAM_DN0</text>
<text x="197.4" y="47.9">CAM_DP0</text>
<text x="278.6" y="44">D-</text>
<text x="278.6" y="46.6">D+</text>
<text x="362.5" y="44">D-</text>
<text x="362.5" y="46.6">D+</text>
<text x="47.5" y="50.4">CAM_DP0</text>
<text x="47.5" y="52.9">GND</text>
<text x="108.5" y="50.4">GND</text>
<text x="108.5" y="52.9">CSI1_DN1</text>
<text x="131.2" y="52.9">CSI0_DN1</text>
<text x="136.4" y="50.4">GND</text>
<text x="197.4" y="50.4">GND</text>
<text x="197.4" y="52.9">CAM_DN1</text>
<text x="278.6" y="49.1">GND</text>
<text x="278.6" y="51.7">SHIELD</text>
<text x="362.5" y="49.1">GND</text>
<text x="362.5" y="51.7">SHIELD</text>
<text x="47.5" y="55.5">CAM_DN1</text>
<text x="47.5" y="58">CAM_NP1</text>
<text x="108.5" y="55.5">CSI1_DP1</text>
<text x="108.5" y="58">GND</text>
<text x="131.2" y="55.5">CSI0_DP1</text>
<text x="136.4" y="58">GND</text>
<text x="197.4" y="55.5">CAM_NP1</text>
<text x="197.4" y="58">GND</text>
<text x="47.5" y="60.6">GND</text>
<text x="47.5" y="63.1">CAM_CN</text>
<text x="47.5" y="65.6">CAM_CP</text>
<text x="108.5" y="60.6">CSI1_CN</text>
<text x="108.5" y="63.1">CSI1_CP</text>
<text x="108.5" y="65.6">GND</text>
<text x="132.4" y="60.6">CSI0_CN</text>
<text x="132.5" y="63.1">CSI0_CP</text>
<text x="136.4" y="65.6">GND</text>
<text x="197.4" y="60.6">CAM_CN</text>
<text x="197.4" y="63.1">CAM_CP</text>
<text x="197.4" y="65.6">GND</text>
<text x="47.5" y="68.2">GND</text>
<text x="47.5" y="70.7">CAM_DN2</text>
<text x="108.5" y="68.2">CSI1_IO0</text>
<text x="108.5" y="70.7">CSI1_IO1</text>
<text x="131.9" y="68.2">CSI0_IO0</text>
<text x="131.9" y="70.7">CSI0_IO1</text>
<text x="197.4" y="68.2">CAM_DN2</text>
<text x="197.4" y="70.7">CAM_NP2</text>
<text x="47.5" y="73.3">CAM_NP2</text>
<text x="47.5" y="75.8">GND</text>
<text x="108.5" y="73.3">CSI1_SCL</text>
<text x="108.5" y="75.8">CSI1_SDA</text>
<text x="131.4" y="75.8">CSI0_SDA</text>
<text x="131.5" y="73.3">CSI0_SCL</text>
<text x="197.4" y="73.3">GND</text>
<text x="197.4" y="75.8">CAM_DN3</text>
<text x="362.7" y="76.6">USB</text>
<text x="367.7" y="76.6">3.0</text>
<text x="380" y="76.8">J16</text>
<text x="47.5" y="78.3">CAM_DN3</text>
<text x="47.5" y="80.9">CAM_DP3</text>
<text x="47.5" y="83.4">GND</text>
<text x="108.5" y="78.3">+3V3</text>
<text x="135.2" y="78.3">+3V3</text>
<text x="197.4" y="78.3">CAM_DP3</text>
<text x="197.4" y="80.9">GND</text>
<text x="197.4" y="83.4">CAM_IO0</text>
<text x="351" y="80.9">VBUS</text>
<text x="351" y="83.4">D-</text>
<text x="47.5" y="86">CAM_IO0</text>
<text x="47.5" y="88.5">CAM_IO1</text>
<text x="197.4" y="86">CAM_IO1</text>
<text x="197.4" y="88.5">GND</text>
<text x="282.2" y="87">USB</text>
<text x="287.2" y="87">2.0</text>
<text x="351" y="86">D+</text>
<text x="351" y="88.5">GND</text>
<text x="47.5" y="91">GND</text>
<text x="47.5" y="93.6">SCL</text>
<text x="197.4" y="91">SCL</text>
<text x="197.4" y="93.6">SDA</text>
<text x="273.6" y="91">VBUS</text>
<text x="273.6" y="93.6">D-</text>
<text x="351" y="91">SSRX-</text>
<text x="351" y="93.6">SSRX+</text>
<text x="47.5" y="96.1">SDA</text>
<text x="47.5" y="98.7">3V3</text>
<text x="197.4" y="96.1">3V3</text>
<text x="273.6" y="96.1">D+</text>
<text x="273.6" y="98.7">GND</text>
<text x="273.6" y="101.2">SHIELD</text>
<text x="351" y="96.1">GND_DRAIN</text>
<text x="351" y="98.7">SSTX-</text>
<text x="351" y="101.2">SSTX+</text>
<text x="173.2" y="146.7">PCLe</text>
<text x="179.1" y="146.7">Gen</text>
<text x="183.7" y="146.7">2/3</text>
<text x="190" y="146.7">J9</text>
<text x="169.4" y="150.7">5V</text>
<text x="169.4" y="153.3">5V</text>
<text x="169.4" y="155.8">GND</text>
<text x="72.9" y="160.9">5V</text>
<text x="76.4" y="157.1">Hailo-8_13TOP</text>
<text x="85.2" y="160.9">REFCLK_P</text>
<text x="169.4" y="158.3">REFCLK_P</text>
<text x="169.4" y="160.9">REFCLK_N</text>
<text x="334.9" y="156.6">Armor_Lite_V5</text>
<text x="72.9" y="163.4">5V</text>
<text x="72.9" y="166">GND</text>
<text x="85.2" y="163.4">REFCLK_N</text>
<text x="90.1" y="166">TX_P</text>
<text x="169.4" y="163.4">GND</text>
<text x="169.4" y="166">RX_P</text>
<text x="282.1" y="167.2">PWM</text>
<text x="284" y="164.7">5V</text>
<text x="324.4" y="162.2">5V</text>
<text x="324.4" y="167.2">PWM</text>
<text x="72.9" y="168.5">GND</text>
<text x="89.8" y="173.6">RX_N</text>
<text x="89.8" y="171">RX_P</text>
<text x="90.1" y="168.5">TX_N</text>
<text x="169.4" y="168.5">RX_N</text>
<text x="169.4" y="171">GND</text>
<text x="169.4" y="173.6">TX_P</text>
<text x="281.7" y="172.3">TACH</text>
<text x="282.4" y="169.8">GND</text>
<text x="324.4" y="172.3">GND</text>
<text x="72.9" y="176.1">GND</text>
<text x="72.9" y="178.7">GND</text>
<text x="86" y="176.1">CLKREQ#</text>
<text x="88.3" y="178.7">WAKE#</text>
<text x="169.4" y="176.1">TX_N</text>
<text x="169.4" y="178.7">GND</text>
<text x="324.4" y="178.7">TACH</text>
<text x="72.9" y="181.2">PWR_EN</text>
<text x="87.4" y="181.2">PERST#</text>
<text x="169.4" y="181.2">CLKREQ#</text>
<text x="169.4" y="183.7">WAKE#</text>
<text x="169.4" y="186.3">PREST#</text>
<text x="169.4" y="188.8">PWR_EN</text>
</g>
<g font-size="1.8">
<text x="250.2" y="40.3">USB_VBUS_CAM2</text>
<text x="336.5" y="40.3">USB_VBUS_CAM1</text>
<text x="26.7" y="46.5">CSI1_DN0</text>
<text x="87.6" y="44">CSI1_DN0</text>
<text x="87.6" y="46.5">CSI1_DP0</text>
<text x="151.1" y="46.5">CSI0_DP0</text>
<text x="151.1" y="44">CSI0_DN0</text>
<text x="176.5" y="44">CSI0_DN0</text>
<text x="176.5" y="46.5">CSI0_DP0</text>
<text x="250.2" y="42.8">USB_CAM2_D_N</text>
<text x="250.2" y="45.4">USB_CAM2_D_P</text>
<text x="336.5" y="45.4">USB_CAM1_D_P</text>
<text x="336.5" y="42.8">USB_CAM1_D_N</text>
<text x="26.7" y="49.1">CSI1_DP0</text>
<text x="87.6" y="51.6">CSI1_DN1</text>
<text x="151.1" y="51.6">CSI0_DN1</text>
<text x="176.5" y="51.6">CSI0_DN1</text>
<text x="26.7" y="54.2">CSI1_DN1</text>
<text x="26.7" y="56.7">CSI1_NP1</text>
<text x="87.6" y="54.2">CSI1_NP1</text>
<text x="87.6" y="59.2">CSI1_CN</text>
<text x="151.1" y="54.2">CSI0_NP1</text>
<text x="152.4" y="59.2">CSI0_CN</text>
<text x="176.5" y="59.2">CSI0_CN</text>
<text x="176.5" y="54.2">CSI0_NP1</text>
<text x="26.7" y="61.8">CSI1_CN</text>
<text x="26.7" y="64.3">CSI1_CP</text>
<text x="87.6" y="61.8">CSI0_CP</text>
<text x="152.4" y="61.8">CSI0_CP</text>
<text x="176.5" y="61.8">CSI0_CP</text>
<text x="26.7" y="69.4">CSI1_DN2</text>
<text x="26.7" y="71.9">CSI1_NP2</text>
<text x="87.6" y="66.9">CSI1_IO0</text>
<text x="87.6" y="71.9">CSI1_SCL</text>
<text x="87.6" y="69.4">CSI1_IO1</text>
<text x="152.4" y="69.4">CSI0_IO1</text>
<text x="152.4" y="71.9">CSI0_SCL</text>
<text x="152.4" y="66.9">CSI0_IO0</text>
<text x="176.5" y="69.4">CSI0_NP2</text>
<text x="176.5" y="66.9">CSI0_DN2</text>
<text x="26.7" y="77">CSI1_DN3</text>
<text x="87.6" y="74.5">CSI1_SDA</text>
<text x="152.4" y="74.5">CSI0_SDA</text>
<text x="176.5" y="74.5">CSI0_DN3</text>
<text x="176.5" y="77">CSI0_DP3</text>
<text x="26.7" y="79.6">CSI1_DP3</text>
<text x="176.5" y="82.1">CSI0_IO0</text>
<text x="321.3" y="79.7">USB_VBUS_CAM1</text>
<text x="321.3" y="82.2">USB_CAM1_D_N</text>
<text x="26.7" y="84.6">CSI1_IO0</text>
<text x="26.7" y="87.2">CSI1_IO1</text>
<text x="176.5" y="89.7">CSI0_SCL</text>
<text x="176.5" y="84.6">CSI0_IO1</text>
<text x="243.8" y="89.8">USB_VBUS_CAM2</text>
<text x="321.3" y="84.7">USB_CAM1_D_P</text>
<text x="26.7" y="92.3">CSI1_SCL</text>
<text x="26.7" y="94.8">CSI1_SDA</text>
<text x="176.5" y="92.3">CSI0_SDA</text>
<text x="243.8" y="92.4">USB_CAM2_D_N</text>
<text x="243.8" y="94.9">USB_CAM2_D_P</text>
<text x="102.7" y="159.6">PCLe_REFCLK_P</text>
<text x="139.7" y="157">PCLe_REFCLK_P</text>
<text x="139.7" y="159.6">PCIe_REFCLK_N</text>
<text x="103" y="167.2">PCIe_RX_Naar_HAT_N</text>
<text x="103" y="162.1">PCIe_REFCLK_N</text>
<text x="103" y="164.7">PCIe_RX_Naar_HAT_P</text>
<text x="139.7" y="164.7">PCIe_TX_Van_HAT_P</text>
<text x="139.7" y="167.2">PCIe_TX_Van_HAT_N</text>
<text x="103" y="172.3">PCIe_TX_Van_HAT_N</text>
<text x="103.1" y="169.7">PCIe_TX_Van_HAT_P</text>
<text x="139.7" y="172.3">PCIe_RX_Naar_HAT_P</text>
<text x="45.7" y="179.9">PCIe_PWR_ENABLE</text>
<text x="103.6" y="177.4">PCIe_WAKE</text>
<text x="103.8" y="174.8">PCIe_CLKREQ</text>
<text x="104.1" y="179.9">PCIe_RESET</text>
<text x="139.7" y="179.9">PCIe_CLKREQ</text>
<text x="139.7" y="174.8">PCIe_RX_Naar_HAT_N</text>
<text x="139.7" y="182.4">PCIe_WAKE</text>
<text x="139.7" y="185">PCIe_RESET</text>
<text x="139.7" y="187.5">PCIe_PWR_ENABLE</text>
</g>
<g font-size="1.4" fill="#840000">
<text x="280" y="55.6">Arducam_IMX219_USB</text>
<text x="363.8" y="55.6">Arducam_IMX219_USB</text>
<text x="116.8" y="78.4">Camera1</text>
<text x="125.7" y="78.4">Camera0</text>
</g>
<text font-size="1.4" fill="#008484" x="295.1" y="86.8">J15</text>
<g font-size="1.1" fill="#008484">
<text x="295.3" y="37.7">CAM3</text>
<text x="378.9" y="37.7">CAM2</text>
<text x="92.4" y="157.1">HAT1</text>
<text x="278.4" y="160.9">Fan_Control</text>
<text x="356.3" y="156.6">FAN1</text>
</g>
<text font-size=".9" fill="#840000" x="277.1" y="175.6">Fan_JST_SH_1.0mm</text>
<text font-size=".7" fill="#008484" x="285.8" y="160.9">J17</text>
</svg>
